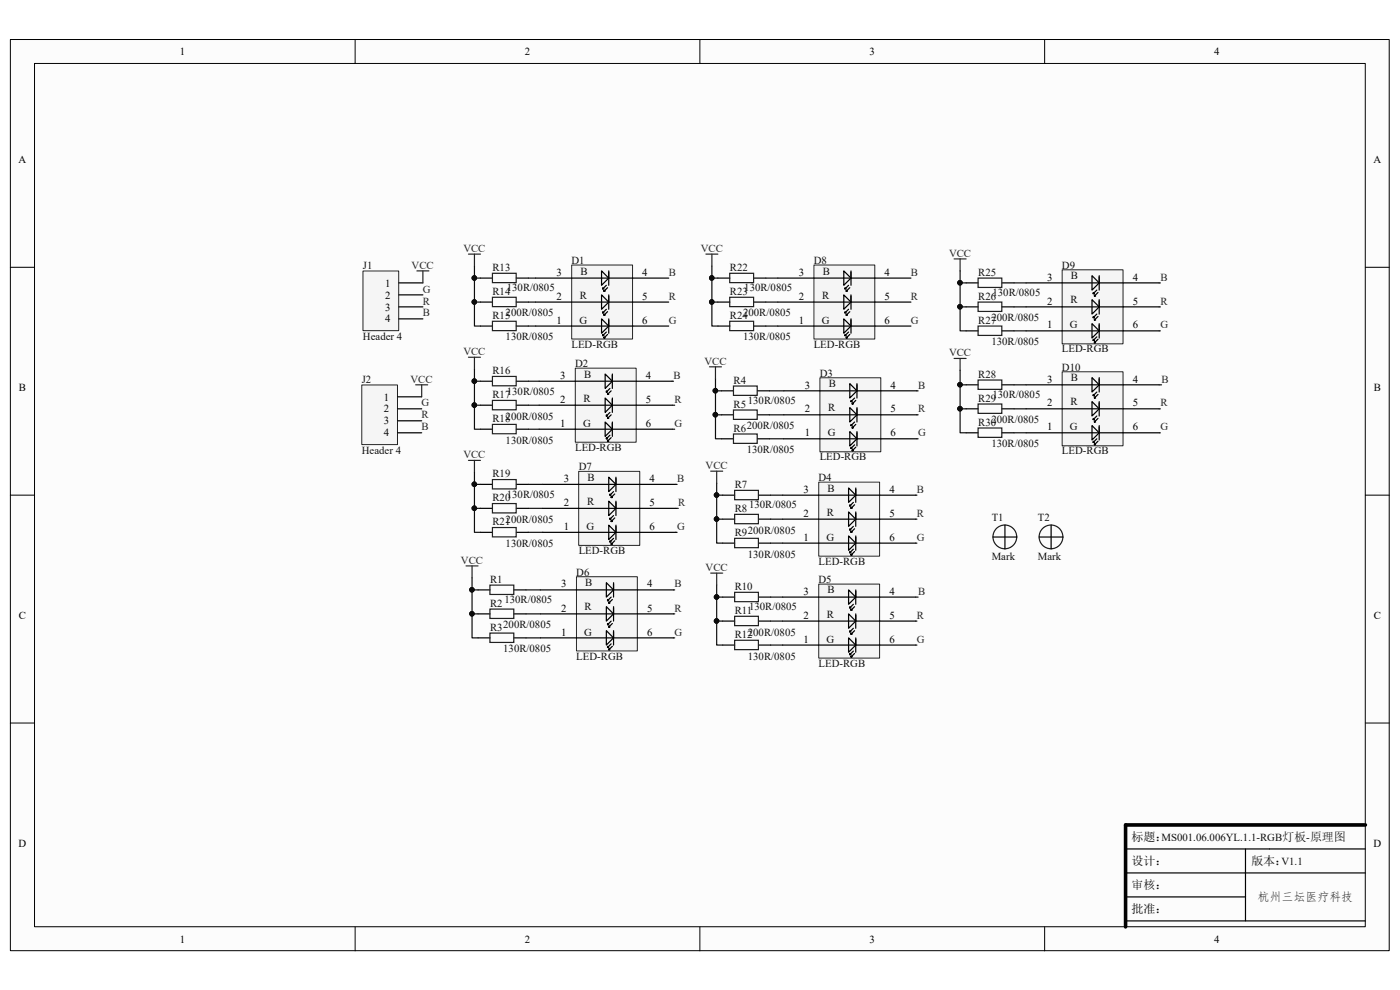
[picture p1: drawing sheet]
<svg xmlns="http://www.w3.org/2000/svg" width="297mm" height="210mm" viewBox="0 0 297 210" stroke-linecap="round" stroke-linejoin="round" font-family="sans-serif">
<path d="M2.2 8.4h292.5v193.3h-292.5z" fill="#fcfcfc"/>
<path d="M2.2 8.4h292.5v193.3h-292.5z" fill="none" stroke="#000" stroke-width=".21"/>
<path d="M7.4 13.5h282.2v183.1h-282.2z" fill="#fcfcfc"/>
<g fill="none" stroke="#000" stroke-width=".21">
<path d="M7.3 13.5h282.3v183.1h-282.3zM75.3 8.4v5.1M148.5 8.4v5.1M221.6 8.4v5.1M2.2 56.7h5.1M289.7 56.7h5.1M2.2 105h5.1M289.7 105h5.1M2.2 153.4h5.1M289.7 153.4h5.1M75.3 196.6v5.1M148.5 196.6v5.1"/>
<path d="M221.6 196.6v5.1"/>
</g>
<path d="M289.7 175h-50.9v21.6" fill="none" stroke="#000" stroke-width=".76"/>
<path d="M238.8 190.3h25.4M238.8 185.2h50.9M238.8 180.1h50.9M238.8 195.4h50.9M264.2 180.1v15.3" fill="none" stroke="#000" stroke-width=".25"/>
<path d="M77 57.5h7.6v12.6h-7.6z" fill="#f5f5f5"/>
<path d="M77 57.5h7.6v12.6h-7.6z" fill="none" stroke="#262626" stroke-width=".21"/>
<g fill="none" stroke="#000" stroke-width=".25">
<path d="M101.9 59h2.6M109.6 59h2.5M84.6 60h5.1M84.6 62.6h5.1M84.6 65.1h5.1M84.6 67.6h5.1M101.9 64.1h2.6M101.9 69.2h2.6M109.6 64.1h2.5M109.6 69.2h2.5M101.9 80.9h2.6M101.9 86h2.6"/>
<path d="M101.9 91.1h2.6M109.6 80.9h2.5M109.6 86h2.5M109.6 91.1h2.5"/>
</g>
<path d="M88.4 57.5h2.6M89.7 57.5v2.5M99.4 53.9h2.5M100.7 53.9v2.5" fill="none" stroke="#262626" stroke-width=".25"/>
<path d="M104.5 58h5v2h-5zM104.5 63.1h5v1.9h-5zM104.5 68.2h5v1.9h-5zM104.5 79.9h5v1.9h-5zM104.5 84.9h5v2h-5zM104.5 90h5v2h-5z" fill="none" stroke="#1c1c1c" stroke-width=".25"/>
<path d="M122.1 78.1h12.9v15.7h-12.9z" fill="#f5f5f5"/>
<path d="M122 78.1h13v15.7h-13z" fill="none" stroke="#262626" stroke-width=".21"/>
<g fill="none" stroke="#000" stroke-width=".25">
<path d="M128.4 79.3l1.5 1.6-1.5 1.5zM129.9 79.3v3.1M114.4 91.1h28.2M114.4 86h28.2M114.4 80.9h28.2M128.4 84.4l1.5 1.6-1.5 1.5zM128.4 89.5l1.5 1.6-1.5 1.5zM128.6 82.9l.3 .3h-.3zM128.6 88l.3 .3h-.3zM128.6 92.8l.3 .3h-.3zM129.4 82.4l-.8 .8M129.4 87.5l-.8 .8"/>
<path d="M129.4 92.3l-.8 .8M129.7 82.9l-.8 .8v-.3l.2 .3h-.2M129.7 88l-.8 .8v-.3l.2 .3h-.2M129.7 92.8l-.8 .8v-.3l.2 .3h-.2M129.9 84.4v3.1M129.9 89.5v3.1M101.9 102.8h2.6M101.9 107.8h2.6M101.9 112.9h2.6M109.6 102.8h2.5M109.6 107.8h2.5M109.6 112.9h2.5"/>
</g>
<path d="M99.4 75.8h2.5M100.7 75.8v2.5" fill="none" stroke="#262626" stroke-width=".25"/>
<path d="M104.5 101.7h5v2h-5zM104.5 106.8h5v2h-5zM104.5 111.9h5v2h-5z" fill="none" stroke="#1c1c1c" stroke-width=".25"/>
<path d="M122.8 100h12.9v15.7h-12.9z" fill="#f5f5f5"/>
<path d="M122.8 100h12.9v15.7h-12.9z" fill="none" stroke="#262626" stroke-width=".21"/>
<g fill="none" stroke="#000" stroke-width=".25">
<path d="M115.2 112.9h28.2M115.2 107.8h28.2M115.2 102.8h28.2M129.1 101.2l1.6 1.6-1.6 1.5zM129.1 106.3l1.6 1.5-1.6 1.6zM129.1 111.4l1.6 1.5-1.6 1.6zM129.4 104.8l.3 .2h-.3zM129.4 109.9l.3 .2h-.3zM129.4 114.7l.3 .3h-.3zM130.2 104.3l-.8 .7M130.2 109.4l-.8 .7M130.2 114.2l-.8 .8"/>
<path d="M130.4 104.8l-.7 .8v-.3l.2 .3h-.2M130.4 109.9l-.7 .7v-.2l.2 .2h-.2M130.4 114.7l-.7 .8v-.3l.2 .3h-.2M130.7 101.2v3.1M130.7 106.3v3.1M130.7 111.4v3.1M101.4 125.1h2.6M101.4 130.2h2.6M101.4 135.3h2.6M109 125.1h2.6M109 130.2h2.6M109 135.3h2.6"/>
</g>
<path d="M99.4 97.7h2.5M100.7 97.7v2.5" fill="none" stroke="#262626" stroke-width=".25"/>
<path d="M103.9 124.1h5.1v2h-5.1zM103.9 129.2h5.1v2h-5.1zM103.9 134.3h5.1v2h-5.1z" fill="none" stroke="#1c1c1c" stroke-width=".25"/>
<path d="M122.3 122.4h12.9v15.7h-12.9z" fill="#f5f5f5"/>
<path d="M122.3 122.3h12.9v15.8h-12.9z" fill="none" stroke="#262626" stroke-width=".21"/>
<g fill="none" stroke="#000" stroke-width=".25">
<path d="M153.1 82.9h2.5M153.1 88h2.5M153.1 93.1h2.5M160.7 82.9h2.5M160.7 88h2.5M160.7 93.1h2.5M114.6 135.3h28.3M114.6 130.2h28.3M114.6 125.1h28.3M128.6 123.6l1.6 1.5-1.6 1.6zM128.6 128.7l1.6 1.5-1.6 1.6zM128.6 133.8l1.6 1.5-1.6 1.5z"/>
<path d="M128.9 127.2l.2 .2h-.2zM128.9 132.3l.2 .2h-.2zM128.9 137.1l.2 .3h-.2zM129.7 126.7l-.8 .7M129.7 131.8l-.8 .7M129.7 136.6l-.8 .8M129.9 127.2l-.8 .7v-.2l.3 .2h-.3M129.9 132.3l-.8 .7v-.2l.3 .2h-.3M129.9 137.1l-.8 .8v-.3l.3 .3h-.3M130.2 123.6v3.1M130.2 128.7v3.1M130.2 133.8v3"/>
</g>
<path d="M98.9 120.1h2.5M100.1 120.1v2.5" fill="none" stroke="#262626" stroke-width=".25"/>
<path d="M155.6 81.9h5v2h-5zM155.6 87h5v2h-5zM155.6 92.1h5v2h-5z" fill="none" stroke="#1c1c1c" stroke-width=".25"/>
<path d="M174 80.2h12.9v15.6h-12.9z" fill="#f5f5f5"/>
<path d="M173.9 80.1h13v15.7h-13z" fill="none" stroke="#262626" stroke-width=".21"/>
<g fill="none" stroke="#000" stroke-width=".25">
<path d="M166.3 93.1h28.2M166.3 88h28.2M166.3 82.9h28.2M180.3 81.4l1.5 1.5-1.5 1.5zM180.3 86.5l1.5 1.5-1.5 1.5zM180.3 91.6l1.5 1.5-1.5 1.5zM180.5 84.9l.3 .3h-.3zM180.5 90l.3 .3h-.3zM180.5 94.9l.3 .2h-.3zM181.3 84.4l-.8 .8M181.3 89.5l-.8 .8M181.3 94.4l-.8 .7"/>
<path d="M181.6 84.9l-.8 .8v-.2l.2 .2h-.2M181.6 90l-.8 .8v-.3l.2 .3h-.2M181.6 94.9l-.8 .7v-.2l.2 .2h-.2M181.8 81.4v3M181.8 86.5v3M181.8 91.6v3M153.3 105h2.6M153.3 110.1h2.6M153.3 115.2h2.6M160.9 105h2.6M160.9 110.1h2.6M160.9 115.2h2.6"/>
</g>
<path d="M150.5 77.8h2.6M151.8 77.8v2.6" fill="none" stroke="#262626" stroke-width=".25"/>
<path d="M155.9 104h5v2h-5zM155.9 109.1h5v2h-5zM155.9 114.2h5v2h-5z" fill="none" stroke="#1c1c1c" stroke-width=".25"/>
<path d="M173.7 102.3h12.9v15.7h-12.9z" fill="#f5f5f5"/>
<path d="M173.7 102.3h12.9v15.7h-12.9z" fill="none" stroke="#262626" stroke-width=".21"/>
<g fill="none" stroke="#000" stroke-width=".25">
<path d="M166 115.2h28.3M166 110.1h28.3M166 105h28.3M180 103.5l1.6 1.5-1.6 1.6zM180 108.6l1.6 1.5-1.6 1.6zM180 113.7l1.6 1.5-1.6 1.5zM180.3 107.1l.2 .2h-.2zM180.3 112.2l.2 .2h-.2zM180.3 117l.2 .3h-.2zM181 106.6l-.7 .7M181 111.7l-.7 .7M181 116.5l-.7 .8"/>
<path d="M181.3 107.1l-.8 .7v-.2l.3 .2h-.3M181.3 112.2l-.8 .7v-.2l.3 .2h-.3M181.3 117l-.8 .8v-.3l.3 .3h-.3M181.6 103.5v3.1M181.6 108.6v3.1M181.6 113.7v3M153.3 126.7h2.6M153.3 131.8h2.6M153.3 136.8h2.6M160.9 126.7h2.6M160.9 131.8h2.6M160.9 136.8h2.6"/>
</g>
<path d="M150.8 100h2.5M152 100v2.5" fill="none" stroke="#262626" stroke-width=".25"/>
<path d="M155.9 125.7h5v1.9h-5zM155.9 130.7h5v2h-5zM155.9 135.8h5v2h-5z" fill="none" stroke="#1c1c1c" stroke-width=".25"/>
<path d="M173.7 124h12.9v15.6h-12.9z" fill="#f5f5f5"/>
<path d="M173.7 123.9h12.9v15.7h-12.9z" fill="none" stroke="#262626" stroke-width=".21"/>
<g fill="none" stroke="#000" stroke-width=".25">
<path d="M152.3 59h2.5M159.9 59h2.6M152.3 64.1h2.5M152.3 69.2h2.5M159.9 64.1h2.6M159.9 69.2h2.6M166 136.8h28.3M166 131.8h28.3M166 126.7h28.3M180 125.1l1.6 1.6-1.6 1.5zM180 130.2l1.6 1.6-1.6 1.5zM180 135.3l1.6 1.5-1.6 1.6z"/>
<path d="M180.3 128.7l.2 .3h-.2zM180.3 133.8l.2 .2h-.2zM180.3 138.6l.2 .3h-.2zM181 128.2l-.7 .8M181 133.3l-.7 .7M181 138.1l-.7 .8M181.3 128.7l-.8 .8v-.3l.3 .3h-.3M181.3 133.8l-.8 .8v-.3l.3 .3h-.3M181.3 138.6l-.8 .8v-.3l.3 .3h-.3M181.6 125.1v3.1M181.6 130.2v3.1M181.6 135.3v3.1"/>
</g>
<path d="M150.8 121.6h2.5M152 121.6v2.5" fill="none" stroke="#262626" stroke-width=".25"/>
<path d="M154.8 58h5.1v2h-5.1zM154.8 63.1h5.1v1.9h-5.1zM154.8 68.2h5.1v1.9h-5.1z" fill="none" stroke="#1c1c1c" stroke-width=".25"/>
<path d="M172.7 56.3h12.9v15.6h-12.9z" fill="#f5f5f5"/>
<path d="M172.7 56.2h12.9v15.7h-12.9z" fill="none" stroke="#262626" stroke-width=".21"/>
<g fill="none" stroke="#000" stroke-width=".25">
<path d="M165 59h28.3M179 57.5l1.5 1.5-1.5 1.5zM180.5 57.5v3M165 69.2h28.3M165 64.1h28.3M179 62.6l1.5 1.5-1.5 1.5zM179 67.6l1.5 1.6-1.5 1.5zM179.3 61l.2 .3h-.2zM179.3 66.1l.2 .3h-.2zM179.3 71l.2 .2h-.2zM180 60.5l-.7 .8M180 65.6l-.7 .8"/>
<path d="M180 70.4l-.7 .8M180.3 61l-.8 .8v-.3l.3 .3h-.3M180.3 66.1l-.8 .8v-.3l.3 .3h-.3M180.3 71l-.8 .7v-.2l.3 .2h-.3M180.5 62.6v3M180.5 67.6v3.1"/>
</g>
<path d="M149.8 53.9h2.5M151 53.9v2.5" fill="none" stroke="#262626" stroke-width=".25"/>
<path d="M121.3 56.3h12.9v15.6h-12.9z" fill="#f5f5f5"/>
<path d="M121.3 56.2h12.9v15.7h-12.9z" fill="none" stroke="#262626" stroke-width=".21"/>
<g fill="none" stroke="#000" stroke-width=".25">
<path d="M113.6 59h28.3M127.6 57.5l1.5 1.5-1.5 1.5zM129.1 57.5v3M113.6 69.2h28.3M113.6 64.1h28.3M127.6 62.6l1.5 1.5-1.5 1.5zM127.6 67.6l1.5 1.6-1.5 1.5zM127.9 61l.2 .3h-.2zM127.9 66.1l.2 .3h-.2zM127.9 71l.2 .2h-.2zM128.6 60.5l-.7 .8M128.6 65.6l-.7 .8"/>
<path d="M128.6 70.4l-.7 .8M128.9 61l-.8 .8v-.3l.3 .3h-.3M128.9 66.1l-.8 .8v-.3l.3 .3h-.3M128.9 71l-.8 .7v-.2l.3 .2h-.3M129.1 62.6v3M129.1 67.6v3.1"/>
</g>
<path d="M76.8 81.7h7.5v12.6h-7.5z" fill="#f5f5f5"/>
<path d="M76.8 81.7h7.5v12.6h-7.5z" fill="none" stroke="#262626" stroke-width=".21"/>
<path d="M205 60h2.5M205 65.1h2.5M205 70.2h2.5M212.6 60h2.5M212.6 65.1h2.5M212.6 70.2h2.5M84.4 84.2h5.1M84.4 86.7h5.1M84.4 89.3h5.1M84.4 91.8h5.1" fill="none" stroke="#000" stroke-width=".25"/>
<path d="M88.2 81.6h2.5M89.5 81.6v2.6" fill="none" stroke="#262626" stroke-width=".25"/>
<path d="M207.5 59h5v2h-5zM207.5 64.1h5v2h-5zM207.5 69.2h5v2h-5z" fill="none" stroke="#1c1c1c" stroke-width=".25"/>
<path d="M225.4 57.3h12.9v15.6h-12.9z" fill="#f5f5f5"/>
<path d="M225.3 57.2h13v15.7h-13z" fill="none" stroke="#262626" stroke-width=".21"/>
<g fill="none" stroke="#000" stroke-width=".25">
<path d="M231.7 58.5l1.5 1.5-1.5 1.5zM233.2 58.5v3M217.7 70.2h28.2M217.7 65.1h28.2M217.7 60h28.2M231.7 63.6l1.5 1.5-1.5 1.5zM231.7 68.7l1.5 1.5-1.5 1.5zM231.9 62l.3 .3h-.3zM231.9 67.1l.3 .3h-.3zM231.9 72l.3 .2h-.3zM232.7 61.5l-.8 .8M232.7 66.6l-.8 .8"/>
<path d="M232.7 71.5l-.8 .7M232.9 62l-.7 .8v-.2l.2 .2h-.2M232.9 67.1l-.7 .8v-.3l.2 .3h-.2M232.9 72l-.7 .7v-.2l.2 .2h-.2M233.2 63.6v3M233.2 68.7v3M205 81.6h2.5M205 86.7h2.5M205 91.8h2.5M212.6 81.6h2.5M212.6 86.7h2.5M212.6 91.8h2.5"/>
</g>
<path d="M207.5 80.6h5v2h-5zM207.5 85.7h5v2h-5zM207.5 90.8h5v2h-5z" fill="none" stroke="#1c1c1c" stroke-width=".25"/>
<path d="M225.4 78.9h12.9v15.7h-12.9z" fill="#f5f5f5"/>
<path d="M225.3 78.9h13v15.7h-13z" fill="none" stroke="#262626" stroke-width=".21"/>
<g fill="none" stroke="#000" stroke-width=".25">
<path d="M217.7 91.8h28.2M217.7 86.7h28.2M217.7 81.6h28.2M231.7 80.1l1.5 1.5-1.5 1.6zM231.7 85.2l1.5 1.5-1.5 1.6zM231.7 90.3l1.5 1.5-1.5 1.5zM231.9 83.7l.3 .2h-.3zM231.9 88.8l.3 .2h-.3zM231.9 93.6l.3 .2h-.3zM232.7 83.2l-.8 .7M232.7 88.3l-.8 .7M232.7 93.1l-.8 .7"/>
<path d="M232.9 83.7l-.7 .7v-.2l.2 .2h-.2M232.9 88.8l-.7 .7v-.2l.2 .2h-.2M232.9 93.6l-.7 .8v-.3l.2 .3h-.2M233.2 80.1v3.1M233.2 85.2v3.1M233.2 90.3v3M210.7 113.9h5M213.2 111.4v5.1M220.5 113.9h5M223 111.4v5.1"/>
</g>
<path d="M202.4 54.9h2.6M203.7 54.9v2.6M202.4 76h2.6M203.7 76v2.6" fill="none" stroke="#262626" stroke-width=".25"/>
<g fill="none" stroke="#1c1c1c" stroke-width=".25">
<circle cx="213.2" cy="113.9" r="2.52"/>
<circle cx="223" cy="113.9" r="2.52"/>
</g>
<g fill="none" stroke="#0e0e0e" stroke-width=".25">
<path d="M100.7 56.4v2.6h1.2M100.7 59v10.2h1.2M112.1 59h1.5M151 56.4v2.6h1.3M151 59v10.2h1.3M162.5 59h2.5M203.7 57.5v2.5h1.3M100.7 78.3v2.6h1.2M100.7 64.1h1.2M112.1 64.1h1.5M112.1 69.2h1.5M151 64.1h1.3"/>
<path d="M162.5 64.1h2.5M162.5 69.2h2.5M203.7 60v10.2h1.3M203.7 78.6v3h1.3M203.7 65.1h1.3M215.1 65.1h2.6M215.1 60h2.6M215.1 70.2h2.6M245.9 65.1h.3M245.9 60h.3M245.9 70.2h.3M100.7 80.9v10.2h1.2"/>
<path d="M100.7 86h1.2M112.1 86h2.3M112.1 80.9h2.3M112.1 91.1h2.3M142.6 86h.5M142.6 80.9h.3M142.6 91.1h.5M151.8 80.4v2.5h1.3M151.8 82.9v10.2h1.3M151.8 88h1.3M163.2 88h3.1M163.2 93.1h3.1"/>
<path d="M163.2 82.9h3.1M194.5 88h.3M194.5 93.1h.3M194.5 82.9h.3M203.7 81.6v10.2h1.3M203.7 86.7h1.3M215.1 86.7h2.6M215.1 81.6h2.6M215.1 91.8h2.6M245.9 86.7h.3M245.9 81.6h.5M245.9 91.8h.3"/>
<path d="M100.7 100.2v2.6h1.2M100.7 102.8v10.1h1.2M100.7 107.8h1.2M112.1 107.8h3.1M112.1 112.9h3.1M112.1 102.8h3.1M143.4 107.8h.5M143.4 112.9h.2M143.4 102.8h.2M152 102.5v2.5h1.3M152 105v10.2h1.3M152 110.1h1.3"/>
<path d="M163.5 110.1h2.5M163.5 105h2.5M163.5 115.2h2.5M194.3 110.1h.2M194.3 105h.2M194.3 115.2h.2M100.1 122.6v2.5h1.3M100.1 125.1v10.2h1.3M100.1 130.2h1.3M111.6 130.2h3M111.6 135.3h3M111.6 125.1h3"/>
<path d="M142.9 130.2h.2M142.9 135.3h.2M142.9 125.1h.2M152 124.1v2.6h1.3M152 126.7v10.1h1.3M152 131.8h1.3M163.5 131.8h2.5M163.5 126.7h2.5M163.5 136.8h2.5M194.3 131.8h.2M194.3 126.7h.5M194.3 136.8h.2"/>
</g>
<g fill="#0e0e0e" stroke="#0e0e0e" stroke-width=".21">
<circle cx="100.6" cy="59" r=".48"/>
<circle cx="100.6" cy="64.1" r=".48"/>
<circle cx="100.6" cy="80.8" r=".48"/>
<circle cx="100.6" cy="85.9" r=".48"/>
<circle cx="100.6" cy="102.7" r=".48"/>
<circle cx="100.6" cy="107.8" r=".48"/>
<circle cx="100.1" cy="125.1" r=".48"/>
<circle cx="100.1" cy="130.2" r=".48"/>
<circle cx="151.8" cy="82.9" r=".48"/>
<circle cx="151.8" cy="88" r=".48"/>
<circle cx="152" cy="105" r=".48"/>
<circle cx="152" cy="110.1" r=".48"/>
<circle cx="152" cy="126.6" r=".48"/>
<circle cx="152" cy="131.7" r=".48"/>
<circle cx="151" cy="59" r=".48"/>
<circle cx="151" cy="64.1" r=".48"/>
<circle cx="203.7" cy="60" r=".48"/>
<circle cx="203.7" cy="65.1" r=".48"/>
<circle cx="203.7" cy="86.7" r=".48"/>
<circle cx="203.7" cy="81.6" r=".48"/>
</g>
<g font-size="2.5">
<text x="240.1" y="178.5">标题：</text>
<text x="240.1" y="183.6">设计：</text>
<text x="265.5" y="183.6">版本：</text>
<text x="240.1" y="188.6">审核：</text>
<text x="240.1" y="193.8">批准：</text>
</g>
<text font-size="2.5" fill="#0e0e0e" x="266.8" y="191.2">杭州三坛医疗科技</text>
<g font-size="2.3">
<text x="38.2" y="11.7">1</text>
<text x="111.3" y="11.7">2</text>
<text x="184.5" y="11.7">3</text>
<text x="257.6" y="11.7">4</text>
<text x="3.9" y="34.6">A</text>
<text x="291.4" y="34.6">A</text>
<text x="118.1" y="58.5">3</text>
<text x="136.3" y="58.5">4</text>
<text x="169.5" y="58.5">3</text>
<text x="187.7" y="58.5">4</text>
<text x="222.1" y="59.5">3</text>
<text x="240.3" y="59.5">4</text>
<text x="81.7" y="60.8">1</text>
<text x="81.7" y="63.3">2</text>
<text x="81.7" y="65.9">3</text>
<text x="118.1" y="63.6">2</text>
<text x="136.3" y="63.6">5</text>
<text x="169.5" y="63.6">2</text>
<text x="187.7" y="63.6">5</text>
<text x="222.1" y="64.6">2</text>
<text x="240.3" y="64.6">5</text>
<text x="81.7" y="68.4">4</text>
<text x="118.1" y="68.7">1</text>
<text x="136.3" y="68.7">6</text>
<text x="169.5" y="68.7">1</text>
<text x="187.7" y="68.7">6</text>
<text x="222.1" y="69.7">1</text>
<text x="240.3" y="69.7">6</text>
<text x="4" y="82.9">B</text>
<text x="118.8" y="80.4">3</text>
<text x="137" y="80.4">4</text>
<text x="170.7" y="82.4">3</text>
<text x="188.9" y="82.4">4</text>
<text x="222.1" y="81.2">3</text>
<text x="240.3" y="81.2">4</text>
<text x="291.5" y="82.9">B</text>
<text x="81.4" y="85">1</text>
<text x="81.4" y="87.5">2</text>
<text x="118.8" y="85.5">2</text>
<text x="137" y="85.5">5</text>
<text x="170.7" y="87.5">2</text>
<text x="188.9" y="87.5">5</text>
<text x="222.1" y="86.2">2</text>
<text x="240.3" y="86.2">5</text>
<text x="81.4" y="90">3</text>
<text x="81.4" y="92.6">4</text>
<text x="118.8" y="90.6">1</text>
<text x="137" y="90.6">6</text>
<text x="170.7" y="92.6">1</text>
<text x="188.9" y="92.6">6</text>
<text x="222.1" y="91.3">1</text>
<text x="240.3" y="91.3">6</text>
<text x="119.6" y="107.4">2</text>
<text x="119.6" y="102.2">3</text>
<text x="137.8" y="102.2">4</text>
<text x="137.8" y="107.4">5</text>
<text x="170.5" y="104.6">3</text>
<text x="188.7" y="104.6">4</text>
<text x="119.6" y="112.4">1</text>
<text x="137.8" y="112.4">6</text>
<text x="170.5" y="109.6">2</text>
<text x="188.7" y="109.6">5</text>
<text x="170.5" y="114.7">1</text>
<text x="188.7" y="114.7">6</text>
<text x="119.1" y="124.6">3</text>
<text x="137.3" y="124.6">4</text>
<text x="4" y="131.3">C</text>
<text x="119.1" y="129.8">2</text>
<text x="137.3" y="129.8">5</text>
<text x="170.5" y="131.3">2</text>
<text x="170.5" y="126.2">3</text>
<text x="188.7" y="126.2">4</text>
<text x="188.7" y="131.3">5</text>
<text x="291.5" y="131.3">C</text>
<text x="119.1" y="134.8">1</text>
<text x="137.3" y="134.8">6</text>
<text x="170.5" y="136.4">1</text>
<text x="188.7" y="136.4">6</text>
<text x="3.9" y="179.6">D</text>
<text x="291.4" y="179.6">D</text>
<text x="38.2" y="199.9">1</text>
<text x="111.3" y="199.9">2</text>
<text x="184.5" y="199.9">3</text>
<text x="257.6" y="199.9">4</text>
</g>
<g font-size="2.3" fill="#262626">
<text x="98.3" y="53.4">VCC</text>
<text x="148.7" y="53.4">VCC</text>
<text x="87.3" y="57">VCC</text>
<text x="141.9" y="58.5">B</text>
<text x="193.3" y="58.5">B</text>
<text x="201.3" y="54.4">VCC</text>
<text x="246.2" y="59.5">B</text>
<text x="89.7" y="64.6">R</text>
<text x="89.7" y="62.1">G</text>
<text x="141.9" y="63.6">R</text>
<text x="193.3" y="63.6">R</text>
<text x="246.2" y="64.6">R</text>
<text x="89.7" y="67.1">B</text>
<text x="141.9" y="68.7">G</text>
<text x="193.3" y="68.7">G</text>
<text x="246.2" y="69.7">G</text>
<text x="98.3" y="75.3">VCC</text>
<text x="149.4" y="77.3">VCC</text>
<text x="201.3" y="75.5">VCC</text>
<text x="87.1" y="81.2">VCC</text>
<text x="142.9" y="80.4">B</text>
<text x="194.8" y="82.4">B</text>
<text x="246.4" y="81.2">B</text>
<text x="89.5" y="88.8">R</text>
<text x="89.5" y="86.2">G</text>
<text x="143.1" y="85.5">R</text>
<text x="194.8" y="87.5">R</text>
<text x="246.2" y="86.2">R</text>
<text x="89.5" y="91.3">B</text>
<text x="143.1" y="90.6">G</text>
<text x="194.8" y="92.6">G</text>
<text x="246.2" y="91.3">G</text>
<text x="98.3" y="97.2">VCC</text>
<text x="149.7" y="99.4">VCC</text>
<text x="143.6" y="102.2">B</text>
<text x="143.9" y="107.4">R</text>
<text x="194.5" y="104.6">B</text>
<text x="143.6" y="112.4">G</text>
<text x="194.5" y="109.6">R</text>
<text x="97.8" y="119.5">VCC</text>
<text x="194.5" y="114.7">G</text>
<text x="143.1" y="124.6">B</text>
<text x="149.7" y="121.1">VCC</text>
<text x="143.1" y="129.8">R</text>
<text x="194.5" y="131.3">R</text>
<text x="194.8" y="126.2">B</text>
<text x="143.1" y="134.8">G</text>
<text x="194.5" y="136.4">G</text>
</g>
<g font-size="2.3" fill="#0e0e0e">
<text x="77" y="57">J1</text>
<text x="104.5" y="57.5">R13</text>
<text x="121.2" y="56">D1</text>
<text x="123.1" y="58.3">B</text>
<text x="154.9" y="57.5">R22</text>
<text x="172.6" y="56">D8</text>
<text x="174.5" y="58.3">B</text>
<text x="207.5" y="58.5">R25</text>
<text x="225.3" y="57">D9</text>
<text x="227.2" y="59.3">B</text>
<text x="104.5" y="62.6">R14</text>
<text x="107.5" y="61.8">130R/0805</text>
<text x="123" y="63.3">R</text>
<text x="154.9" y="62.6">R23</text>
<text x="157.9" y="61.8">130R/0805</text>
<text x="174.4" y="63.3">R</text>
<text x="207.5" y="63.6">R26</text>
<text x="210.6" y="62.8">130R/0805</text>
<text x="227.1" y="64.3">R</text>
<text x="104.5" y="67.6">R15200R/0805</text>
<text x="122.9" y="68.7">G</text>
<text x="154.9" y="67.6">R24200R/0805</text>
<text x="174.3" y="68.7">G</text>
<text x="207.5" y="68.7">R27200R/0805</text>
<text x="227" y="69.7">G</text>
<text x="77" y="72.2">Header 4</text>
<text x="107.3" y="72.2">130R/0805</text>
<text x="121.2" y="73.7">LED-RGB</text>
<text x="122" y="77.9">D2</text>
<text x="157.6" y="72.2">130R/0805</text>
<text x="172.6" y="73.7">LED-RGB</text>
<text x="210.3" y="73.2">130R/0805</text>
<text x="225.3" y="74.8">LED-RGB</text>
<text x="76.8" y="81.2">J2</text>
<text x="104.5" y="79.4">R16</text>
<text x="107.5" y="83.7">130R/0805</text>
<text x="123.9" y="80.1">B</text>
<text x="155.6" y="81.4">R4</text>
<text x="173.9" y="79.9">D3</text>
<text x="175.8" y="82.2">B</text>
<text x="207.5" y="80.1">R28</text>
<text x="225.3" y="78.6">D10</text>
<text x="227.2" y="80.9">B</text>
<text x="104.5" y="84.5">R17</text>
<text x="104.5" y="89.5">R18200R/0805</text>
<text x="123.8" y="85.2">R</text>
<text x="155.6" y="86.5">R5</text>
<text x="158.7" y="85.7">130R/0805</text>
<text x="175.7" y="87.2">R</text>
<text x="207.5" y="85.2">R29</text>
<text x="210.6" y="84.5">130R/0805</text>
<text x="227.1" y="86">R</text>
<text x="107.3" y="94.1">130R/0805</text>
<text x="122" y="95.6">LED-RGB</text>
<text x="123.7" y="90.6">G</text>
<text x="155.6" y="91.6">R6200R/0805</text>
<text x="175.6" y="92.6">G</text>
<text x="207.5" y="90.3">R30200R/0805</text>
<text x="210.3" y="94.9">130R/0805</text>
<text x="227" y="91.3">G</text>
<text x="76.8" y="96.4">Header 4</text>
<text x="104.5" y="101.2">R19</text>
<text x="122.8" y="99.7">D7</text>
<text x="124.7" y="102">B</text>
<text x="158.4" y="96.1">130R/0805</text>
<text x="173.7" y="102">D4</text>
<text x="173.9" y="97.7">LED-RGB</text>
<text x="225.3" y="96.4">LED-RGB</text>
<text x="104.5" y="106.3">R20</text>
<text x="107.5" y="105.6">130R/0805</text>
<text x="124.5" y="107.1">R</text>
<text x="155.9" y="103.5">R7</text>
<text x="158.9" y="107.9">130R/0805</text>
<text x="175.6" y="104.3">B</text>
<text x="104.5" y="111.4">R21200R/0805</text>
<text x="124.5" y="112.4">G</text>
<text x="155.9" y="108.6">R8</text>
<text x="155.9" y="113.7">R9200R/0805</text>
<text x="175.4" y="109.4">R</text>
<text x="210.4" y="110.6">T1</text>
<text x="220.2" y="110.6">T2</text>
<text x="107.3" y="116">130R/0805</text>
<text x="122.8" y="117.5">LED-RGB</text>
<text x="158.7" y="118.3">130R/0805</text>
<text x="173.7" y="119.8">LED-RGB</text>
<text x="175.3" y="114.7">G</text>
<text x="210.4" y="118.8">Mark</text>
<text x="220.2" y="118.8">Mark</text>
<text x="104" y="123.6">R1</text>
<text x="122.3" y="122.1">D6</text>
<text x="124.2" y="124.4">B</text>
<text x="155.9" y="125.1">R10</text>
<text x="173.7" y="123.6">D5</text>
<text x="175.6" y="125.9">B</text>
<text x="104" y="128.7">R2</text>
<text x="107" y="127.9">130R/0805</text>
<text x="124" y="129.5">R</text>
<text x="155.9" y="130.3">R11</text>
<text x="158.9" y="129.5">130R/0805</text>
<text x="175.4" y="131">R</text>
<text x="104" y="133.8">R3200R/0805</text>
<text x="124" y="134.8">G</text>
<text x="155.9" y="135.3">R12200R/0805</text>
<text x="175.3" y="136.4">G</text>
<text x="106.8" y="138.4">130R/0805</text>
<text x="122.3" y="139.9">LED-RGB</text>
<text x="158.7" y="139.9">130R/0805</text>
<text x="173.7" y="141.4">LED-RGB</text>
<text x="246.4" y="178.3">MS001.06.006YL.1.1-RGB灯板-原理图</text>
<text x="271.9" y="183.4">V1.1</text>
</g>
</svg>
